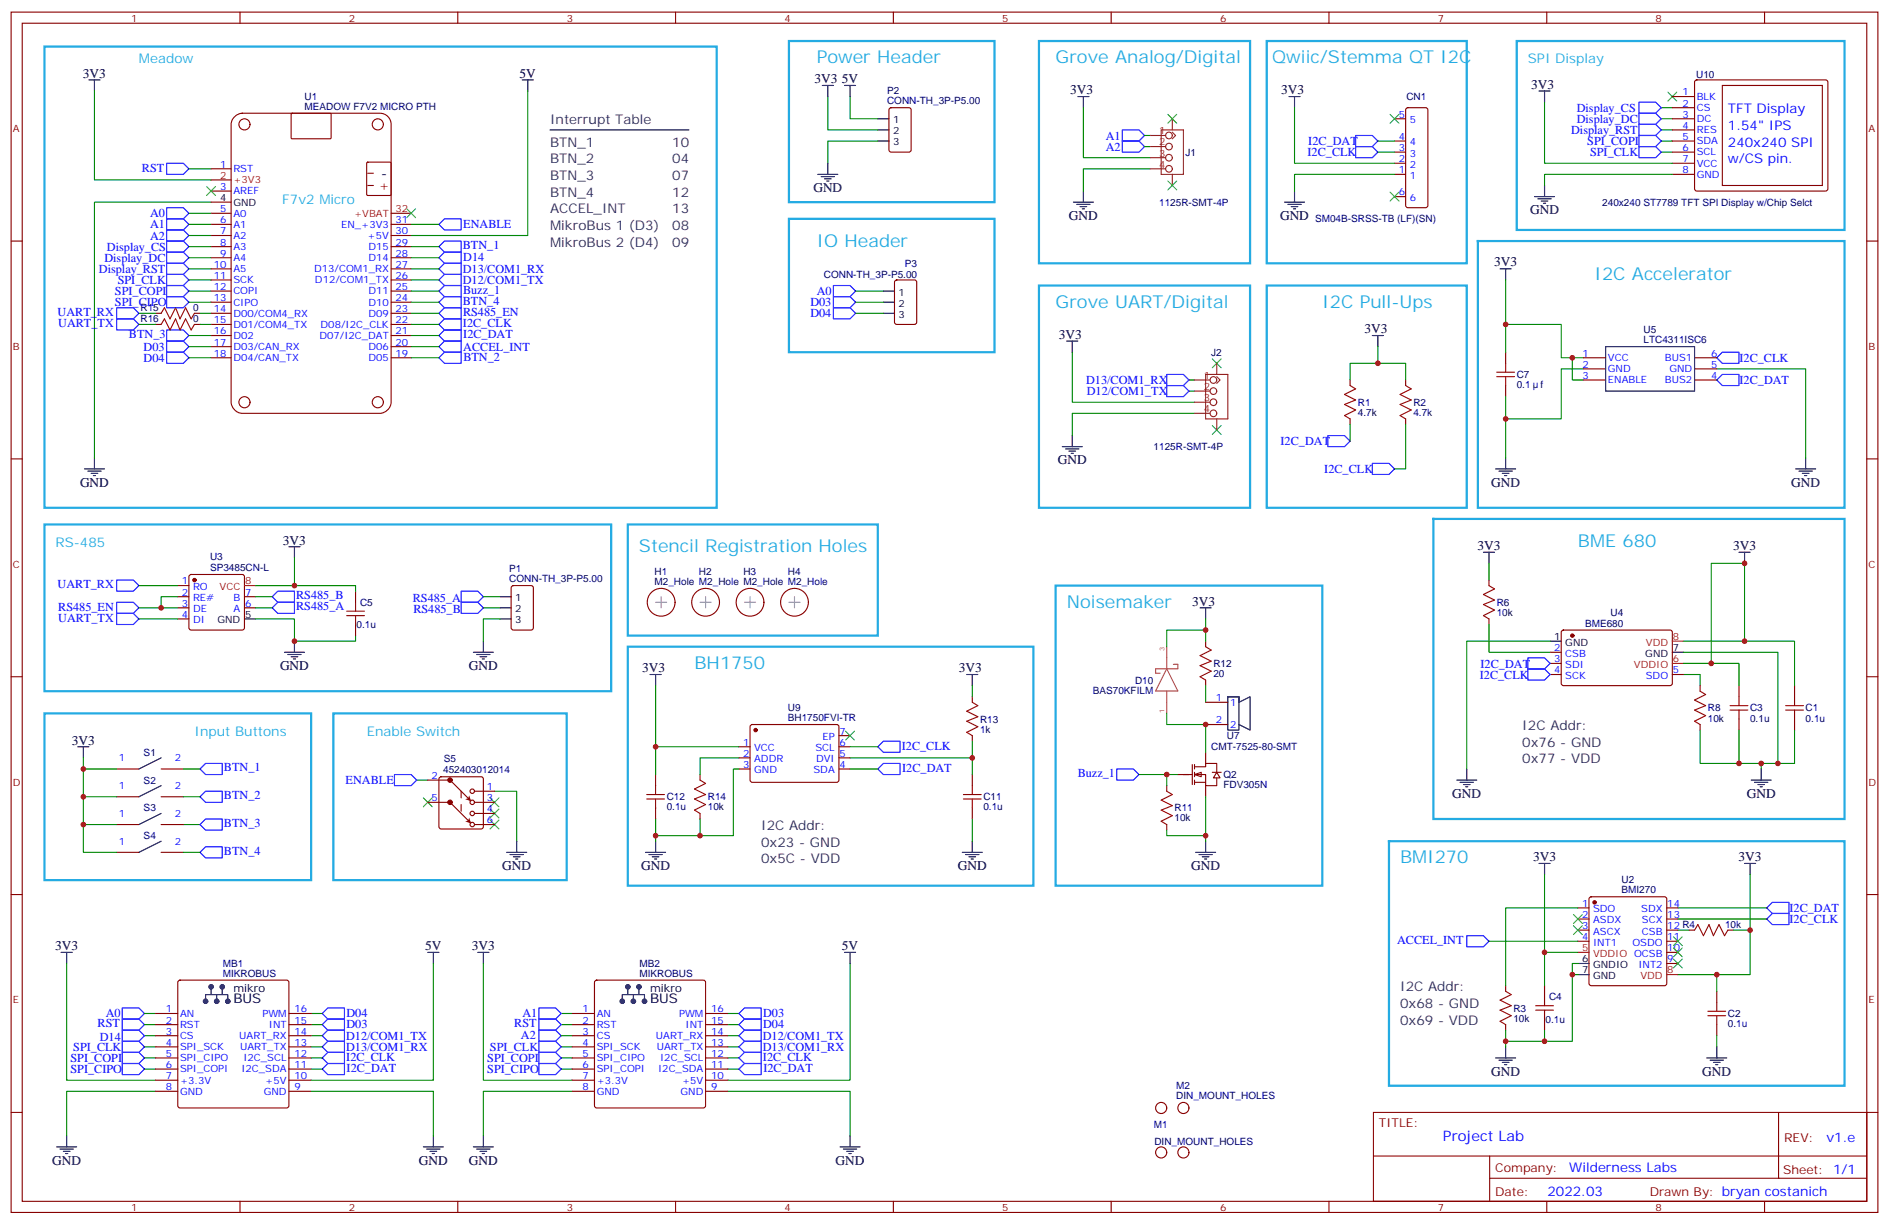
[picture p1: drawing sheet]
<svg xmlns="http://www.w3.org/2000/svg" width="600mm" height="389mm" viewBox="0 0 600 389" stroke-linecap="round" stroke-linejoin="round" font-family="sans-serif">
<g fill="none" stroke="#870000" stroke-width=".35">
<path d="M3.5 3.8h592.7v381h-592.7zM7.1 7.4h585.6v373.9h-585.6zM76.2 3.8v3.6M145.3 3.8v3.6M214.5 3.8v3.6M283.6 3.8v3.6M352.8 3.8v3.6M421.9 3.8v3.6M491.1 3.8v3.6M560.2 3.8v3.6M74.5 37l1.2-.8 1.2-.3h43.7a3.5 3.5 0 0 1 3.6 3.6v88.2a3.8 3.8 0 0 1-3.6 3.5h-43.7a3.8 3.8 0 0 1-3.5-3.5v-88.2a3.5 3.5 0 0 1 1.1-2.5zM92.5 36.1l.3-.2 12.2 .1 .1 .3v7.6l-.3 .2-12.2-.1-.2-.3z"/>
<path d="M530.9 30.7h7.1M530.9 34.2h7.1M530.9 37.7h7.1M538.2 25.6l.5-.2h40.9l.5 .2 .2 .5v33.8l-.2 .5-.5 .2h-40.9l-.5-.2-.2-.5v-33.8zM546.8 27.1h31.8v31.8h-31.8zM67 53.6h6.4M67 57.1h6.4M116.5 51.6l.3-.1h7l.3 .1 .1 10.1-.2 .3-7.2 .1-.3-.2zM116.8 58.9h1.7M116.8 55h1.7M530.9 41.2h7.1M530.9 44.8h7.1"/>
<path d="M530.9 48.3h7.1M530.9 51.8h7.1M530.9 55.4h7.1M3.5 76.5h3.6M67 78.3h6.4M67 74.8h6.4M67 71.2h6.4M67 67.7h6.4M67 64.2h6.4M67 60.6h6.4M124.2 78.3h6.3M124.2 74.8h6.3"/>
<path d="M124.2 71.2h6.3M124.2 67.7h6.3M592.7 76.5h3.5M67 99.4h6.4M67 95.9h6.4M67 92.4h6.4M67 88.9h6.4M67 85.3h6.4M67 81.8h6.4M124.2 99.4h6.3M124.2 95.9h6.3M124.2 92.4h6.3"/>
<path d="M124.2 88.9h6.3M124.2 85.3h6.3M124.2 81.8h6.3M67 113.6h6.4M67 110h6.4M67 106.5h6.4M67 103h6.4M124.2 113.6h6.3M124.2 110h6.3M124.2 106.5h6.3M124.2 103h6.3M3.5 145.7h3.6"/>
<path d="M592.7 145.7h3.5M3.5 214.8h3.6M592.7 214.8h3.5M135.8 247.6h7.1l6.3 6.4M135.8 254.7h7.1l6.3 6.3M150.6 254.7h6.4M150.6 251.1h6.4M150.6 258.2h6.4M150.6 261.7h6.4M3.5 284h3.6M592.7 284h3.5M3.5 353.1h3.6"/>
<path d="M436 353.1h156.7v28.2h-156.7zM564.7 353.1v20.9M592.7 353.1h3.5M436.1 366.9h156.4M472.9 374h119.6M472.9 366.9v14.2M76.2 381.3v3.5M145.3 381.3v3.5M214.5 381.3v3.5M283.6 381.3v3.5M352.8 381.3v3.5M421.9 381.3v3.5"/>
<path d="M491.1 381.3v3.5M560.2 381.3v3.5"/>
<circle cx="77.6" cy="39.5" r="1.76"/>
<circle cx="119.9" cy="39.5" r="1.76"/>
<circle cx="77.6" cy="127.7" r="1.76"/>
<circle cx="119.9" cy="127.7" r="1.76"/>
</g>
<path d="M490.4 32.4v19.4h40.5M527.4 37.7h3.5M527.4 34.2h3.5M527.4 48.3h3.5M527.4 44.8h3.5M527.4 41.2h3.5M530.9 55.4h-40.5v3.5M132.3 247.6h3.5M157 251.1h7v15.9" fill="none" stroke="#008700" stroke-width=".35"/>
<path d="M529.5 29.2l2.8 2.9M532.3 29.2l-2.8 2.9M134.4 253.3l2.8 2.8M137.2 253.3l-2.8 2.8M155.6 256.8l2.8 2.8M155.6 253.3l2.8 2.8M158.4 256.8l-2.8 2.8M158.4 253.3l-2.8 2.8M155.6 260.3l2.8 2.8M158.4 260.3l-2.8 2.8" fill="none" stroke="#3c3" stroke-width=".35"/>
<path d="M520.3 32.4h5.3l1.8 1.8-1.8 1.7h-5.3zM520.3 35.9h5.3l1.8 1.8-1.8 1.8h-5.3zM520.3 39.5h5.3l1.8 1.7-1.8 1.8h-5.3zM520.3 46.5h5.3l1.8 1.8-1.8 1.8h-5.3zM520.3 43h5.3l1.8 1.8-1.8 1.7h-5.3zM125.2 245.9h5.3l1.8 1.7-1.8 1.8h-5.3z" fill="none" stroke="#00f" stroke-width=".35"/>
<path d="M481.5 13h104.1v60h-104.1zM105.8 226.4h74.1v53h-74.1z" fill="none" stroke="#24abe3" stroke-width=".71"/>
<path d="M488.6 28.9h3.5M490.4 28.9v3.5M490.4 58.9v3.5M487.2 62.4h6.3M488.2 63.1h4.3M489.3 63.8h2.1M490 64.5h.7M160.9 270.5h6.3M161.9 271.3h4.3M163 272h2.1M163.7 272.7h.7M164 267v3.5" fill="none" stroke="#000" stroke-width=".35"/>
<g fill="#870000">
<path d="M147.7 253.7l.9-.3 .4-1 .6 1.9z"/>
<path d="M147.7 260.7l.9-.3 .4-.9 .6 1.9z"/>
</g>
<g fill="none" stroke="#870000" stroke-width=".35">
<path d="M428.6 120.6v1.8M428.6 133v1.7M446.3 120.6v1.8M446.3 133v1.7M56.4 185.9h3.6M56.4 189.4h3.6M56.4 192.9h3.6M56.4 196.5h3.6M60.2 182.6l.5-.2h16.2l.5 .2 .2 .5v16.2l-.2 .5-.5 .2h-16.2l-.5-.2-.2-.5v-16.2zM77.6 189.4h3.5M77.6 192.9h3.5M112.9 187.6v3.6"/>
<path d="M112.9 198.2v3.6M162.5 186.1l.5-.2h5.6l.7 .4v13l-.4 .6-5.9 .1-.7-.5v-12.9zM472.7 184.1v1.8M472.7 196.5v1.7M382.8 203.5v1.8M382.8 215.9v1.7M492.1 214.1h3.6M492.1 210.6h3.6M492.1 207h3.6M495.9 200.2l.5-.2h34.1l.4 .7v16.5l-.7 .4h-34.1l-.4-.7v-16.2zM530.9 214.1h3.6M539.8 217.6v1.8"/>
<path d="M552.1 217.6v3.6M569.7 217.6v3.6M539.8 230v1.7M552.1 228.2v3.5M569.7 228.2v3.5M37 244.1h7.1M37 252.9h7.1M51.2 244.1h7M51.2 252.9h7M139.6 246.8l.5-.2h12.7l.5 .2 .2 .5v15.1l-.3 .5-.4 .2h-12.7l-.5-.2-.3-.5v-15.1zM370.4 249.4v1.7M37 261.7h7.1"/>
<path d="M37 270.5h7.1M51.2 261.7h7M51.2 270.5h7M370.4 261.7v1.8M500.9 288.2h3.6M500.9 291.7h3.6M500.9 295.2h3.6M500.9 298.8h3.6M504.7 284.9l.5-.2h23.3l.5 .2 .2 .5v26.8l-.3 .5-.4 .2h-23.3l-.5-.3-.2-.4v-26.8zM529.2 288.2h3.5M529.2 291.7h3.5M529.2 295.2h3.5"/>
<path d="M529.2 298.8h3.5M536.2 295.2h1.8M548.6 295.2h1.7M478 312.9v1.7M490.4 312.9v3.5M529.2 305.8h3.5M529.2 302.3h3.5M545 314.6v3.6M478 325.2v1.8M490.4 323.5v3.5M545 325.2v3.6"/>
<circle cx="149.9" cy="251.1" r=".71"/>
<circle cx="149.9" cy="258.2" r=".71"/>
<circle cx="149.9" cy="254.7" r=".71"/>
<circle cx="149.9" cy="261.7" r=".71"/>
<circle cx="368.7" cy="351.7" r="1.76"/>
<circle cx="375.7" cy="351.7" r="1.76"/>
<circle cx="368.7" cy="365.8" r="1.76"/>
<circle cx="375.7" cy="365.8" r="1.76"/>
</g>
<g fill="#870000" stroke="#870000" stroke-width=".35">
<circle cx="142.9" cy="254.7" r=".71"/>
<circle cx="142.9" cy="247.6" r=".71"/>
<circle cx="499.2" cy="201.8" r=".53"/>
<circle cx="506.2" cy="286.4" r=".53"/>
<circle cx="61.7" cy="184.1" r=".53"/>
</g>
<path d="M146.4 251.1v7.1" fill="none" stroke="#870000" stroke-width=".35" stroke-dasharray="2.1 2.1"/>
<g fill="none" stroke="#008700" stroke-width=".35">
<path d="M30 28.9v28.2h37M60 78.3h7M67 64.2h-37v81.1M130.5 71.2h8.8M60 92.4h7M60 88.9h7M60 81.8h7M60 85.3h7M130.5 103h8.8M130.5 106.5h8.8M437.4 110v5.3h-8.8v5.3M437.4 115.3h8.9v5.3"/>
<path d="M428.6 134.7v5.3M446.3 134.7v14.1h-3.6M93.5 177.1v8.8h-12.4M472.7 178.8v5.3M44.1 192.9h12.3M56.4 189.4h-5.2v3.5M81.1 196.5h12.4v7h19.4v-1.7M81.1 192.9h5.3M81.1 189.4h5.3M93.5 185.9h19.4v1.7M153.5 192.9h5.2M153.5 189.4h5.2"/>
<path d="M158.7 196.5h-5.2v7M472.7 198.2v8.8h19.4M492.1 203.5h-26.4v40.6M534.5 207h29.9v35.3M534.5 214.1h5.3v3.5M534.5 203.5h35.2v14.1M534.5 210.6h17.6v7M553.9 203.5v-24.7h-10.6v31.8M539.8 231.7v10.6h19.4v1.8M552.1 231.7v10.6M569.7 231.7v10.6h-10.5M26.5 240.6v29.9h10.5"/>
<path d="M26.5 244.1h10.5M26.5 252.9h10.5M58.2 244.1h5.3M58.2 252.9h5.3M26.5 261.7h10.5M58.2 261.7h5.3M58.2 270.5h5.3M490.4 277.6v24.7h10.5M555.6 277.6v17.6h-5.3M472.7 298.8h28.2M500.9 288.2h-22.9v24.7M532.7 288.2h28.2"/>
<path d="M532.7 291.7h28.2M532.7 295.2h3.5M555.6 295.2v14.2h-10.6M490.4 302.3v10.6M500.9 309.4h-1.7v21.1h-8.8M500.9 305.8h-1.7v3.6M532.7 309.4h12.3v5.2M478 327v5.3M490.4 327v3.5h-12.4M545 328.8v3.5"/>
</g>
<g fill="none" stroke="#00f" stroke-width=".35">
<path d="M52.9 76.5h5.3l1.8 1.8-1.8 1.7h-5.3zM139.3 71.2l1.8-1.7h5.3v3.5h-5.3zM139.3 78.3l1.8-1.8h5.3v3.5h-5.3zM37 97.7h5.3l1.8 1.7-1.8 1.8h-5.3zM52.9 80h5.3l1.8 1.8-1.8 1.8h-5.3zM52.9 90.6h5.3l1.8 1.8-1.8 1.8h-5.3zM52.9 87.1h5.3l1.8 1.8-1.8 1.7h-5.3zM52.9 83.6h5.3l1.8 1.7-1.8 1.8h-5.3zM141.1 94.2h5.3v3.5h-5.3l-1.8-1.8zM37 101.2h5.3l1.8 1.8-1.8 1.7h-5.3zM52.9 104.7h5.3l1.8 1.8-1.8 1.8h-5.3zM139.3 113.6l1.8-1.8h5.3v3.5h-5.3z"/>
<path d="M139.3 110l1.8-1.7h5.3v3.5h-5.3zM139.3 106.5l1.8-1.8h5.3v3.6h-5.3zM141.1 101.2h5.3v3.5h-5.3l-1.8-1.7zM421.6 138.3h5.3l1.7 1.7-1.7 1.8h-5.3zM435.7 147.1h5.3l1.7 1.7-1.7 1.8h-5.3zM37 191.2h5.3l1.8 1.7-1.8 1.8h-5.3zM37 194.7h5.3l1.8 1.8-1.8 1.7h-5.3zM37 184.1h5.3l1.8 1.8-1.8 1.7h-5.3zM86.4 189.4l1.8-1.8h5.3v3.6h-5.3zM86.4 192.9l1.8-1.7h5.3v3.5h-5.3zM146.4 191.2h5.3l1.8 1.7-1.8 1.8h-5.3zM146.4 187.6h5.3l1.8 1.8-1.8 1.8h-5.3z"/>
<path d="M485.1 208.8h5.3l1.7 1.8-1.7 1.7h-5.3zM485.1 212.3h5.3l1.7 1.8-1.7 1.8h-5.3zM63.5 244.1l1.8-1.8h5.3v3.6h-5.3zM63.5 252.9l1.8-1.8h5.3v3.6h-5.3zM354.5 244.1h5.3l1.8 1.8-1.8 1.7h-5.3zM63.5 261.7l1.8-1.7h5.3v3.5h-5.3zM65.3 268.8h5.3v3.5h-5.3l-1.8-1.8zM465.7 297h5.3l1.7 1.8-1.7 1.7h-5.3zM560.9 288.2l1.8-1.8h5.3v3.5h-5.3zM560.9 291.7l1.8-1.8h5.3v3.6h-5.3z"/>
</g>
<g fill="none" stroke="#000" stroke-width=".35">
<path d="M28.2 25.4h3.5M30 25.4v3.5M435.7 106.5h3.5M437.4 106.5v3.5M26.8 148.8h6.4M27.9 149.5h4.2M28.9 150.2h2.1M29.6 151h.7M30 145.3v3.5M91.7 173.5h3.5M93.5 173.5v3.6M471 175.3h3.5"/>
<path d="M472.7 175.3v3.5M552.1 175.3h3.5M553.9 175.3v3.5M77.6 196.5h3.5M158.7 196.5h3.6M158.7 192.9h3.6M158.7 189.4h3.6M381 192.9h3.5M382.8 192.9v3.6M90.3 207h6.4M91.4 207.8h4.2M92.4 208.5h2.1"/>
<path d="M93.1 209.2h.7M93.5 203.5v3.5M150.3 207h6.3M151.3 207.8h4.3M152.4 208.5h2.1M153.1 209.2h.7M153.5 203.5v3.5M492.1 203.5h3.6M530.9 207h3.6M24.7 237h3.5M26.5 237v3.6M51.2 258.2l-7.1 3.5"/>
<path d="M51.2 240.6l-7.1 3.5M51.2 249.4l-7.1 3.5M462.5 247.6h6.3M463.5 248.3h4.3M464.6 249h2.1M465.3 249.7h.7M465.7 244.1v3.5M556 247.6h6.3M557 248.3h4.3M558.1 249h2.1M558.8 249.7h.7M559.2 244.1v3.5"/>
<path d="M51.2 267l-7.1 3.5M379.6 270.5h6.3M380.6 271.3h4.3M381.7 272h2.1M382.4 272.7h.7M382.8 267v3.5M488.6 274.1h3.5M490.4 274.1v3.5M553.9 274.1h3.5M555.6 274.1v3.5M500.9 305.8h3.6M500.9 309.4h3.6"/>
<path d="M474.8 335.8h6.4M475.9 336.5h4.2M477 337.2h2.1M477.7 337.9h.7M478 332.3v3.5M541.9 335.8h6.3M542.9 336.5h4.3M544 337.2h2.1M544.7 337.9h.7M545 332.3v3.5"/>
</g>
<path d="M14.1 14.8h213.4v146.4h-213.4zM402.2 90.6h63.5v70.6h-63.5zM14.1 166.5h179.9v52.9h-179.9zM455.1 164.7h130.5v95.3h-130.5zM335.1 185.9h84.7v95.2h-84.7zM14.1 226.4h84.7v53h-84.7zM441 267h144.6v77.6h-144.6z" fill="none" stroke="#24abe3" stroke-width=".71"/>
<g fill="none" stroke="#a10000" stroke-width=".35">
<path d="M428.6 122.4l1.8 1-3.5 1.8 3.5 1.8-3.5 1.4 3.5 1.7-3.5 1.8 1.7 1.1M446.3 122.4l1.7 1-3.5 1.8 3.5 1.8-3.5 1.4 3.5 1.7-3.5 1.8 1.8 1.1M110.1 195.4h5.6M110.1 194h5.6M112.9 191.2v2.8M112.9 195.4v2.8M472.7 185.9l1.8 1-3.5 1.8 3.5 1.8-3.5 1.4 3.5 1.7-3.5 1.8 1.7 1.1M382.8 205.3l1.7 1-3.5 1.8 3.5 1.8-3.5 1.4 3.5 1.7-3.5 1.8 1.8 1.1M539.8 219.4l1.7 1.1-3.5 1.7 3.5 1.8-3.5 1.4 3.5 1.8-3.5 1.7 1.8 1.1M549.3 225.4h5.6M549.3 224h5.6M552.1 221.2v2.8"/>
<path d="M552.1 225.4v2.8M566.9 225.4h5.7M566.9 224h5.7M569.7 221.2v2.8M569.7 225.4v2.8M370.4 251.1l1.8 1.1-3.5 1.8 3.5 1.7-3.5 1.4 3.5 1.8-3.5 1.8 1.7 1M538 295.2l1-1.7 1.8 3.5 1.8-3.5 1.4 3.5 1.7-3.5 1.8 3.5 1.1-1.8M478 314.6l1.8 1.1-3.6 1.8 3.6 1.7-3.6 1.4 3.6 1.8-3.6 1.8 1.8 1M487.5 319.2h5.7M490.4 316.4v2.8M545 318.2v2.8M487.5 320.6h5.7"/>
<path d="M490.4 320.6v2.9M542.2 322.4h5.7M542.2 321h5.7M545 322.4v2.8"/>
</g>
<path d="M77.6 185.9h3.5M530.9 203.5h3.6M530.9 210.6h3.6M500.9 302.3h3.6M529.2 309.4h3.5" fill="none" stroke="#f00" stroke-width=".35"/>
<g fill="none" stroke="#3c3" stroke-width=".35">
<path d="M65.6 59.2l2.8 2.9M68.4 59.2l-2.8 2.9M129.1 66.3l2.8 2.8M131.9 66.3l-2.8 2.8M499.5 290.3l2.9 2.8M499.5 293.8l2.9 2.9M502.4 290.3l-2.9 2.8M502.4 293.8l-2.9 2.9M531.3 297.4l2.8 2.8M534.1 297.4l-2.8 2.8M531.3 300.9l2.8 2.8M531.3 304.4l2.8 2.8"/>
<path d="M534.1 300.9l-2.8 2.8M534.1 304.4l-2.8 2.8"/>
</g>
<path d="M370.4 212.3l3.5 7h-7zM370.4 205.3v7M370.4 219.3v3.6M372.5 210.9h1.4v1.4h-7v1.4h1.4M370.4 223v3.4" fill="none" stroke="#a64a4a" stroke-width=".35"/>
<g fill="#fff" stroke="#870000" stroke-width=".35">
<path d="M379.2 245.9l2.2-.8v1.5z"/>
<path d="M386.3 245.1l1 1.8h-2.1z"/>
</g>
<g fill="none" stroke="#870000" stroke-width=".35">
<path d="M282.5 34.4l.4-.2h5.7l.6 .4 .1 13-.5 .6-5.9 .1-.6-.5-.1-12.9zM442.7 37.7h3.6M446.5 34.4l.5-.2h5.6l.5 .2 .2 .5v30.3l-.2 .5-.5 .2h-5.6l-.5-.2-.2-.5v-30.3zM442.7 55.4h3.6M442.7 51.8h3.6M442.7 48.3h3.6M442.7 44.8h3.6M442.7 62.4h3.6M49.4 99.4h1.8M61.7 99.4h1.8M284.2 89.1l.5-.2h5.6l.7 .4v13l-.4 .6-5.9 .1-.7-.5v-12.9zM49.4 103h1.8"/>
<path d="M61.7 103h1.8M478 111.8v3.5M502.7 117.1h7.1M502.7 113.6h7.1M538 117.1h7M538 113.6h7M478 122.4v3.5M502.7 120.6h7.1M538 120.6h7M234.6 237h3.5M238.4 230.2l.4-.2h27.1l.4 .7v17.2l-.7 .4h-27l-.5-.7v-16.9zM266.3 237h3.6"/>
<path d="M266.3 233.5h3.6M308.7 221.2v1.7M308.7 233.5v1.8M382.8 238.8v3.5M382.8 222.9h7M382.8 230h7M208.1 245.9v3.5M208.1 256.4v3.6M222.2 245.9v1.7M222.2 258.2v1.8M234.6 240.6h3.5M234.6 244.1h3.5"/>
<path d="M266.3 240.6h3.6M266.3 244.1h3.6M308.7 245.9v3.5M308.7 256.4v3.6M373.9 245.9h4.6M378.5 242.7v6.3M379.2 243.4h3.6v-1.1h3.5v2.8M379.2 245.9h3.6v3.5h3.5v-2.5M379.2 248.3h3.6M379.2 242.7v1.4M379.2 245.1v1.5M379.2 247.6v1.4"/>
<path d="M382.8 249.4v3.5M384.9 245.1h2.8M56.7 311.3l.4-.2h33.9l.5 .2 .2 .5v39.2l-.2 .5-.5 .2h-33.9l-.4-.3-.3-.4v-39.2zM189 311.3l.4-.2h33.9l.5 .2 .2 .5v39.2l-.2 .5-.5 .2h-33.9l-.5-.3-.2-.4v-39.2zM49.4 321.7h7M49.4 325.2h7M49.4 328.8h7M49.4 332.3h7M49.4 335.8h7M49.4 339.3h7M91.7 321.7h7.1M91.7 325.2h7.1"/>
<path d="M91.7 328.8h7.1M91.7 332.3h7.1M91.7 335.8h7.1M91.7 339.3h7.1M181.7 321.7h7M181.7 325.2h7M181.7 328.8h7M181.7 332.3h7M181.7 335.8h7M181.7 339.3h7M224 321.7h7.1M224 325.2h7.1"/>
<path d="M224 328.8h7.1M224 332.3h7.1M224 335.8h7.1M224 339.3h7.1M49.4 342.9h7M49.4 346.4h7M91.7 342.9h7.1M91.7 346.4h7.1M181.7 342.9h7M181.7 346.4h7M224 342.9h7.1M224 346.4h7.1"/>
<circle cx="209.9" cy="191.2" r="4.4"/>
<circle cx="224" cy="191.2" r="4.4"/>
<circle cx="238.1" cy="191.2" r="4.4"/>
<circle cx="252.2" cy="191.2" r="4.4"/>
</g>
<g fill="none" stroke="#008700" stroke-width=".35">
<path d="M167.6 28.9v45.9h-37.1M262.8 30.7v10.5h15.9M269.9 30.7v7h8.8M344 34.2v15.9h21.1M411 34.2v17.6h31.7M60 53.6h7M278.7 44.8h-15.9v7M363.4 43h1.7M363.4 46.5h1.7M365.1 53.6h-21.1v7M437.4 48.3h5.3M437.4 44.8h5.3"/>
<path d="M442.7 55.4h-31.7v5.2M60 67.7h7M60 71.2h7M60 74.8h7M130.5 78.3h8.8M44.1 99.4h5.3M60 95.9h7M63.5 99.4h3.5M130.5 92.4h8.8M130.5 99.4h8.8M130.5 95.9h8.8M130.5 81.8h8.8"/>
<path d="M130.5 85.3h8.8M130.5 88.9h8.8M271.6 92.4h8.9M271.6 99.4h8.9M271.6 95.9h8.9M478 88.9v14.1h17.7v10.6h7M44.1 103h5.3M60 106.5h7M60 113.6h7M60 110h7M63.5 103h3.5M130.5 113.6h8.8"/>
<path d="M130.5 110h8.8M340.4 111.8v15.9h38.8M478 103v8.8M499.2 113.6v7h3.5M502.7 117.1h-7v15.9h-17.7M545 117.1h28.3v28.2M377.5 124.1h1.7M377.5 120.6h1.7M379.2 131.2h-38.8v7.1M478 125.9v19.4M44.1 185.9h12.3M44.1 196.5h12.3"/>
<path d="M382.8 200h-12.4v5.3M382.8 196.5v7M208.1 217.6v19.4M308.7 217.6v3.6M382.8 217.6v5.3M234.6 237h-26.5v8.9M269.9 237h8.8M308.7 235.3v5.3h-38.8M370.4 226.4v3.6h12.4v8.8M208.1 260v7M222.2 260v5.3h-14.1M234.6 240.6h-12.4v5.3"/>
<path d="M234.6 244.1h-1.8v21.2h-10.6M269.9 244.1h8.8M308.7 240.6v5.3M308.7 260v7M361.6 245.9h12.3M370.4 245.9v3.5M382.8 252.9v14.1M370.4 263.5v1.8h12.4M21.2 305.8v37.1h28.2M137.6 305.8v37.1h-38.8M153.5 305.8v37.1h28.2M269.9 305.8v37.1h-38.8"/>
<path d="M45.9 332.3h3.5M45.9 335.8h3.5M45.9 339.3h3.5M45.9 321.7h3.5M45.9 325.2h3.5M45.9 328.8h3.5M98.8 332.3h3.5M98.8 335.8h3.5M98.8 339.3h3.5M98.8 321.7h3.5M98.8 325.2h3.5M98.8 328.8h3.5"/>
<path d="M178.2 332.3h3.5M178.2 335.8h3.5M178.2 339.3h3.5M178.2 321.7h3.5M178.2 325.2h3.5M178.2 328.8h3.5M231.1 332.3h3.5M231.1 335.8h3.5M231.1 339.3h3.5M231.1 321.7h3.5M231.1 325.2h3.5M231.1 328.8h3.5"/>
<path d="M49.4 346.4h-28.2v14.1M98.8 346.4h38.8v14.1M181.7 346.4h-28.2v14.1M231.1 346.4h38.8v14.1"/>
</g>
<g fill="none" stroke="#000" stroke-width=".35">
<path d="M165.8 25.4h3.5M167.6 25.4v3.5M261.1 27.1h3.5M262.8 27.1v3.6M268.1 27.1h3.5M269.9 27.1v3.6M278.7 37.7h3.5M342.2 30.7h3.5M344 30.7v3.5M409.2 30.7h3.5M411 30.7v3.5M174.6 41.2h44.1"/>
<path d="M259.6 55.4h6.4M260.7 56.1h4.2M261.8 56.8h2.1M262.5 57.5h.7M262.8 51.8v3.6M278.7 41.2h3.5M278.7 44.8h3.5M340.8 64.2h6.3M341.8 64.9h4.3M342.9 65.6h2.1M343.6 66.3h.7M344 60.6v3.6"/>
<path d="M407.8 64.2h6.4M408.9 64.9h4.2M409.9 65.6h2.1M410.6 66.3h.7M411 60.6v3.6M280.5 95.9h3.5M280.5 92.4h3.5M280.5 99.4h3.5M476.2 85.3h3.6M478 85.3v3.6M338.7 108.3h3.5M340.4 108.3v3.5"/>
<path d="M509.8 110h28.2v14.1h-28.2zM340.4 138.3v3.5M337.3 141.8h6.3M338.3 142.5h4.2M339.4 143.2h2.1M340.1 143.9h.7M474.8 148.8h6.4M475.9 149.5h4.2M477 150.2h2.1M477.7 151h.7M478 145.3v3.5M570.1 148.8h6.3"/>
<path d="M571.1 149.5h4.3M572.2 150.2h2.1M572.9 151h.7M573.3 145.3v3.5M206.4 214.1h3.5M208.1 214.1v3.5M306.9 214.1h3.5M308.7 214.1v3.5M389.8 221.2v10.5h3.5v-10.5h-3.5h3.5v1.7l3.6-1.7v10.5l-3.6-1.7M205 270.5h6.3M206 271.3h4.3M207.1 272h2.1"/>
<path d="M207.8 272.7h.7M208.1 267v3.5M305.5 270.5h6.4M306.6 271.3h4.2M307.6 272h2.1M308.3 272.7h.7M308.7 267v3.5M19.4 302.3h3.5M21.2 302.3v3.5M65.3 318.2v-2.5h7v2.5M67 312.9v2.8M68.8 315.7v1.8"/>
<path d="M70.6 312.9v2.8M135.8 302.3h3.5M137.6 302.3v3.5M151.7 302.3h3.5M153.5 302.3v3.5M197.6 318.2v-2.5h7v2.5M199.3 312.9v2.8M201.1 315.7v1.8M202.8 312.9v2.8M268.1 302.3h3.5M269.9 302.3v3.5M18 364h6.3"/>
<path d="M19 364.7h4.3M20.1 365.4h2.1M20.8 366.1h.7M21.2 360.5v3.5M134.4 364h6.4M135.5 364.7h4.2M136.5 365.4h2.1M137.2 366.1h.7M137.6 360.5v3.5M150.3 364h6.3M151.3 364.7h4.3M152.4 365.4h2.1"/>
<path d="M153.1 366.1h.7M153.5 360.5v3.5M266.7 364h6.3M267.8 364.7h4.2M268.8 365.4h2.1M269.5 366.1h.7M269.9 360.5v3.5"/>
</g>
<g fill="none" stroke="#00f" stroke-width=".35">
<path d="M52.9 51.8h5.3l1.8 1.8-1.8 1.8h-5.3zM356.3 41.2h5.3l1.8 1.8-1.8 1.8h-5.3zM356.3 44.8h5.3l1.8 1.7-1.8 1.8h-5.3zM430.4 46.5h5.3l1.7 1.8-1.7 1.8h-5.3zM430.4 43h5.3l1.7 1.8-1.7 1.7h-5.3zM52.9 65.9h5.3l1.8 1.8-1.8 1.8h-5.3zM52.9 69.5h5.3l1.8 1.7-1.8 1.8h-5.3zM52.9 73h5.3l1.8 1.8-1.8 1.7h-5.3zM52.9 94.2h5.3l1.8 1.7-1.8 1.8h-5.3zM139.3 81.8l1.8-1.8h5.3v3.6h-5.3zM139.3 85.3l1.8-1.7h5.3v3.5h-5.3zM141.1 90.6h5.3v3.6h-5.3l-1.8-1.8z"/>
<path d="M141.1 97.7h5.3v3.5h-5.3l-1.8-1.8zM141.1 87.1h5.3v3.5h-5.3l-1.8-1.7zM264.6 90.6h5.3l1.7 1.8-1.7 1.8h-5.3zM264.6 94.2h5.3l1.7 1.7-1.7 1.8h-5.3zM264.6 97.7h5.3l1.7 1.7-1.7 1.8h-5.3zM52.9 108.3h5.3l1.8 1.7-1.8 1.8h-5.3zM52.9 111.8h5.3l1.8 1.8-1.8 1.7h-5.3zM370.4 118.9h5.3l1.8 1.7-1.8 1.8h-5.3zM545 113.6l1.8-1.8h5.3v3.5h-5.3zM370.4 122.4h5.3l1.8 1.7-1.8 1.8h-5.3zM545 120.6l1.8-1.7h5.3v3.5h-5.3zM278.7 237l1.8-1.7h5.3v3.5h-5.3z"/>
<path d="M278.7 244.1l1.8-1.8h5.3v3.6h-5.3zM38.8 319.9h5.3l1.8 1.8-1.8 1.8h-5.3zM171.1 319.9h5.3l1.8 1.8-1.8 1.8h-5.3zM38.8 330.5h5.3l1.8 1.8-1.8 1.7h-5.3zM38.8 334h5.3l1.8 1.8-1.8 1.8h-5.3zM38.8 337.6h5.3l1.8 1.7-1.8 1.8h-5.3zM38.8 327h5.3l1.8 1.8-1.8 1.7h-5.3zM38.8 323.5h5.3l1.8 1.7-1.8 1.8h-5.3zM102.3 335.8l1.8-1.8h5.3v3.6h-5.3zM102.3 339.3l1.8-1.7h5.3v3.5h-5.3zM102.3 332.3l1.8-1.8h5.3v3.5h-5.3zM102.3 328.8l1.8-1.8h5.3v3.5h-5.3z"/>
<path d="M102.3 325.2l1.8-1.7h5.3v3.5h-5.3zM102.3 321.7l1.8-1.8h5.3v3.6h-5.3zM171.1 323.5h5.3l1.8 1.7-1.8 1.8h-5.3zM171.1 327h5.3l1.8 1.8-1.8 1.7h-5.3zM171.1 337.6h5.3l1.8 1.7-1.8 1.8h-5.3zM171.1 334h5.3l1.8 1.8-1.8 1.8h-5.3zM171.1 330.5h5.3l1.8 1.8-1.8 1.7h-5.3zM234.6 321.7l1.8-1.8h5.3v3.6h-5.3zM234.6 325.2l1.8-1.7h5.3v3.5h-5.3zM234.6 328.8l1.8-1.8h5.3v3.5h-5.3zM234.6 332.3l1.8-1.8h5.3v3.5h-5.3zM234.6 339.3l1.8-1.7h5.3v3.5h-5.3z"/>
<path d="M234.6 335.8l1.8-1.8h5.3v3.6h-5.3z"/>
</g>
<circle cx="239.9" cy="231.7" r=".53" fill="#870000" stroke="#870000" stroke-width=".35"/>
<g fill="none" stroke="#a10000" stroke-width=".35">
<path d="M51.2 99.4l1-1.7 1.8 3.5 1.7-3.5 1.4 3.5 1.8-3.5 1.8 3.5 1-1.8M51.2 103l1-1.8 1.8 3.5 1.7-3.5 1.4 3.5 1.8-3.5 1.8 3.5 1-1.7M475.2 119.6h5.6M475.2 118.1h5.6M478 115.3v2.8M478 119.6v2.8M308.7 222.9l1.7 1.1-3.5 1.7 3.5 1.8-3.5 1.4 3.5 1.8-3.5 1.7 1.8 1.1M205.3 253.6h5.7M205.3 252.2h5.7M208.1 249.4v2.8M208.1 253.6v2.8M222.2 247.6l1.8 1.1-3.5 1.7 3.5 1.8-3.5 1.4 3.5 1.8-3.5 1.7 1.7 1.1"/>
<path d="M305.9 253.6h5.6M305.9 252.2h5.6M308.7 249.4v2.8M308.7 253.6v2.8"/>
</g>
<g fill="none" stroke="#3c3" stroke-width=".35">
<path d="M370.8 36.3l2.8 2.8M373.6 36.3l-2.8 2.8M441.3 36.3l2.8 2.8M444.1 36.3l-2.8 2.8M370.8 57.5l2.8 2.8M373.6 57.5l-2.8 2.8M441.3 61l2.8 2.8M444.1 61l-2.8 2.8M384.9 113.9l2.8 2.8M387.7 113.9l-2.8 2.8M384.9 135.1l2.8 2.8M387.7 135.1l-2.8 2.8"/>
<path d="M268.5 232.1l2.8 2.8M271.3 232.1l-2.8 2.8"/>
</g>
<path d="M250.5 13h65.2v51.2h-65.2zM329.8 13h67.1v70.6h-67.1zM402.2 13h63.5v70.6h-63.5zM250.5 69.5h65.2v42.3h-65.2zM469.2 76.5h116.4v84.7h-116.4zM329.8 90.6h67.1v70.6h-67.1zM199.3 166.5h79.4v35.3h-79.4zM199.3 205.3h128.8v75.8h-128.8z" fill="none" stroke="#24abe3" stroke-width=".71"/>
<g fill="none" stroke="#8c2424" stroke-width=".35">
<path d="M372.2 37.7v3.5M365.1 43h5M365.1 46.5h5M365.1 50.1h5M365.1 53.6h5M368.7 41.2h7v14.2h-7zM372.2 41.9l1 1.1-1 1.1M372.2 55.4v3.5M382.8 118.9h7v14.1h-7zM386.3 119.6l1 1-1 1.1M386.3 115.3v3.6M379.2 120.6h5"/>
<path d="M379.2 124.1h5M379.2 127.7h5M379.2 131.2h5M386.3 133v3.5"/>
<circle cx="371.1" cy="43" r="1.06"/>
<circle cx="371.1" cy="50.1" r="1.06"/>
<circle cx="371.1" cy="53.6" r="1.06"/>
<circle cx="371.1" cy="46.5" r="1.06"/>
<circle cx="385.2" cy="120.6" r="1.06"/>
<circle cx="385.2" cy="127.7" r="1.06"/>
<circle cx="385.2" cy="124.1" r="1.06"/>
<circle cx="385.2" cy="131.2" r="1.06"/>
</g>
<path d="M208.1 191.2h3.6M209.9 189.4v3.5M222.2 191.2h3.6M224 189.4v3.5M236.4 191.2h3.5M238.1 189.4v3.5M250.5 191.2h3.5M252.2 189.4v3.5" fill="none" stroke="#999" stroke-width=".35"/>
<g fill="#000" stroke="#000" stroke-width=".35">
<circle cx="65.3" cy="317.8" r=".71"/>
<circle cx="67" cy="313.2" r=".71"/>
<circle cx="68.8" cy="317.8" r=".71"/>
<circle cx="70.6" cy="313.2" r=".71"/>
<circle cx="72.3" cy="317.8" r=".71"/>
<circle cx="197.6" cy="317.8" r=".71"/>
<circle cx="199.3" cy="313.2" r=".71"/>
<circle cx="201.1" cy="317.8" r=".71"/>
<circle cx="202.8" cy="313.2" r=".71"/>
<circle cx="204.6" cy="317.8" r=".71"/>
</g>
<g fill="#c00">
<circle cx="564.4" cy="242.3" r=".88"/>
<circle cx="559.2" cy="242.3" r=".88"/>
<circle cx="552.1" cy="242.3" r=".88"/>
<circle cx="543.3" cy="210.6" r=".88"/>
<circle cx="553.9" cy="178.8" r=".88"/>
<circle cx="553.9" cy="203.5" r=".88"/>
<circle cx="437.4" cy="115.3" r=".88"/>
<circle cx="490.4" cy="302.3" r=".88"/>
<circle cx="478" cy="330.5" r=".88"/>
<circle cx="545" cy="309.4" r=".88"/>
<circle cx="555.6" cy="295.2" r=".88"/>
<circle cx="490.4" cy="330.5" r=".88"/>
<circle cx="499.2" cy="309.4" r=".88"/>
<circle cx="51.2" cy="192.9" r=".88"/>
<circle cx="93.5" cy="185.9" r=".88"/>
<circle cx="93.5" cy="203.5" r=".88"/>
<circle cx="26.5" cy="244.1" r=".88"/>
<circle cx="26.5" cy="261.7" r=".88"/>
<circle cx="26.5" cy="252.9" r=".88"/>
<circle cx="382.8" cy="265.3" r=".88"/>
<circle cx="370.4" cy="245.9" r=".88"/>
<circle cx="382.8" cy="230" r=".88"/>
<circle cx="382.8" cy="200" r=".88"/>
<circle cx="308.7" cy="240.6" r=".88"/>
<circle cx="208.1" cy="237" r=".88"/>
<circle cx="208.1" cy="265.3" r=".88"/>
<circle cx="222.3" cy="265.3" r=".88"/>
<circle cx="478" cy="103" r=".88"/>
<circle cx="478" cy="133" r=".88"/>
<circle cx="499.2" cy="113.6" r=".88"/>
</g>
<g font-size="5.6" fill="#23abe3">
<text x="259.3" y="20.1">Power Header</text>
<text x="335.1" y="20.1">Grove Analog/Digital</text>
<text x="403.9" y="20.1">Qwiic/Stemma QT I2C</text>
<text x="259.3" y="78.3">IO Header</text>
<text x="506.2" y="88.9">I2C Accelerator</text>
<text x="335.1" y="97.7">Grove UART/Digital</text>
<text x="419.8" y="97.7">I2C Pull-Ups</text>
<text x="500.9" y="173.5">BME 680</text>
<text x="202.8" y="175.3">Stencil Registration Holes</text>
<text x="338.7" y="192.9">Noisemaker</text>
<text x="220.5" y="212.3">BH1750</text>
<text x="444.5" y="274.1">BMI270</text>
</g>
<text font-size="4.6" fill="#00f" x="458.1" y="362.1">Project Lab</text>
<g font-size="4.2" fill="#23abe3">
<text x="44.1" y="20.1">Meadow</text>
<text x="485.1" y="20.1">SPI Display</text>
<text x="89.6" y="64.9">F7v2 Micro</text>
<text x="17.6" y="173.5">RS-485</text>
<text x="61.7" y="233.5">Input Buttons</text>
<text x="116.4" y="233.5">Enable Switch</text>
</g>
<g font-size="4.2">
<text x="26.3" y="24.7">3V3</text>
<text x="165" y="24.7">5V</text>
<text x="258.6" y="26.4">3V3</text>
<text x="267.3" y="26.5">5V</text>
<text x="339.7" y="30">3V3</text>
<text x="406.8" y="30">3V3</text>
<text x="486.1" y="28.2">3V3</text>
<text x="121" y="56.4">-</text>
<text x="258.2" y="61">GND</text>
<text x="339.4" y="69.8">GND</text>
<text x="406.4" y="69.8">GND</text>
<text x="485.8" y="68.1">GND</text>
<text x="474.4" y="84.3">3V3</text>
<text x="336.2" y="107.6">3V3</text>
<text x="433.2" y="105.8">3V3</text>
<text x="335.8" y="147.4">GND</text>
<text x="25.4" y="154.5">GND</text>
<text x="473.4" y="154.5">GND</text>
<text x="568.7" y="154.5">GND</text>
<text x="89.8" y="172.8">3V3</text>
<text x="469.1" y="174.6">3V3</text>
<text x="550.2" y="174.6">3V3</text>
<text x="378.5" y="192.2">3V3</text>
<text x="88.9" y="212.7">GND</text>
<text x="148.9" y="212.7">GND</text>
<text x="203.9" y="213.4">3V3</text>
<text x="304.4" y="213.4">3V3</text>
<text x="22.8" y="236.3">3V3</text>
<text x="461.1" y="253.3">GND</text>
<text x="554.6" y="253.3">GND</text>
<text x="486.7" y="273.4">3V3</text>
<text x="552" y="273.4">3V3</text>
<text x="159.5" y="276.2">GND</text>
<text x="203.6" y="276.2">GND</text>
<text x="304.1" y="276.2">GND</text>
<text x="378.2" y="276.2">GND</text>
<text x="17.5" y="301.6">3V3</text>
<text x="135" y="301.6">5V</text>
<text x="149.8" y="301.6">3V3</text>
<text x="267.3" y="301.6">5V</text>
<text x="74.1" y="318.5">BUS</text>
<text x="206.4" y="318.5">BUS</text>
<text x="473.4" y="341.5">GND</text>
<text x="540.5" y="341.5">GND</text>
<text x="16.6" y="369.7">GND</text>
<text x="133" y="369.7">GND</text>
<text x="148.9" y="369.7">GND</text>
<text x="265.3" y="369.7">GND</text>
</g>
<g font-size="4.2" fill="#00f">
<text x="548.6" y="35.9">TFT Display</text>
<text x="548.6" y="41.2">1.54&quot; IPS</text>
<text x="548.6" y="46.5">240x240 SPI</text>
<text x="548.6" y="51.8">w/CS pin.</text>
<text x="579.8" y="362.4">v1.e</text>
<text x="498.2" y="371.9">Wilderness Labs</text>
<text x="491.3" y="379.7">2022.03</text>
</g>
<g font-size="4.2" fill="#333">
<text x="174.6" y="39.5">Interrupt Table</text>
<text x="174.6" y="46.5">BTN_1</text>
<text x="213.4" y="46.5">10</text>
<text x="174.6" y="51.8">BTN_2</text>
<text x="213.4" y="51.8">04</text>
<text x="174.6" y="57.1">BTN_3</text>
<text x="213.4" y="57.1">07</text>
<text x="174.6" y="62.4">BTN_4</text>
<text x="213.4" y="62.4">12</text>
<text x="174.6" y="67.7">ACCEL_INT</text>
<text x="213.4" y="67.7">13</text>
<text x="174.6" y="73">MikroBus 1 (D3)</text>
<text x="213.4" y="73">08</text>
<text x="174.6" y="78.3">MikroBus 2 (D4)</text>
<text x="213.4" y="78.3">09</text>
<text x="483.3" y="231.7">I2C Addr:</text>
<text x="483.3" y="237">0x76 - GND</text>
<text x="483.3" y="242.3">0x77 - VDD</text>
<text x="241.7" y="263.5">I2C Addr:</text>
<text x="241.7" y="268.8">0x23 - GND</text>
<text x="241.7" y="274.1">0x5C - VDD</text>
<text x="444.5" y="314.6">I2C Addr:</text>
<text x="444.5" y="319.9">0x68 - GND</text>
<text x="444.5" y="325.2">0x69 - VDD</text>
</g>
<text font-size="4.2" fill="#f00" x="120.3" y="60.3">+</text>
<g font-size="3.9" fill="#00f">
<text x="500.6" y="35.5">Display_CS</text>
<text x="500.6" y="39">Display_DC</text>
<text x="351" y="44.3">A1</text>
<text x="351" y="47.8">A2</text>
<text x="415.4" y="46.1">I2C_DAT</text>
<text x="498.8" y="42.5">Display_RST</text>
<text x="503.9" y="46">SPI_COPI</text>
<text x="415.1" y="49.6">I2C_CLK</text>
<text x="504.8" y="49.6">SPI_CLK</text>
<text x="45.1" y="54.5">RST</text>
<text x="47.7" y="69">A0</text>
<text x="47.7" y="72.5">A1</text>
<text x="47.7" y="76">A2</text>
<text x="147.1" y="72.4">ENABLE</text>
<text x="33.2" y="83.1">Display_DC</text>
<text x="33.9" y="79.6">Display_CS</text>
<text x="146.9" y="79.1">BTN_1</text>
<text x="147.1" y="82.7">D14</text>
<text x="31.4" y="86.6">Display_RST</text>
<text x="146.9" y="86.6">D13/COM1_RX</text>
<text x="36.5" y="93.7">SPI_COPI</text>
<text x="37.4" y="90.1">SPI_CLK</text>
<text x="146.9" y="90.1">D12/COM1_TX</text>
<text x="147" y="93.3">Buzz_1</text>
<text x="259.3" y="93.7">A0</text>
<text x="18.3" y="100.4">UART_RX</text>
<text x="36.5" y="97.2">SPI_CIPO</text>
<text x="146.9" y="96.7">BTN_4</text>
<text x="147" y="100.4">RS485_EN</text>
<text x="257.3" y="97.2">D03</text>
<text x="257.3" y="100.7">D04</text>
<text x="18.5" y="103.9">UART_TX</text>
<text x="40.9" y="107.4">BTN_3</text>
<text x="147" y="103.9">I2C_CLK</text>
<text x="147.1" y="107.4">I2C_DAT</text>
<text x="45.6" y="111.3">D03</text>
<text x="147.1" y="111.3">ACCEL_INT</text>
<text x="45.6" y="114.8">D04</text>
<text x="147.1" y="114.5">BTN_2</text>
<text x="552.3" y="114.8">I2C_CLK</text>
<text x="344.8" y="121.9">D13/COM1_RX</text>
<text x="345" y="125.4">D12/COM1_TX</text>
<text x="552.3" y="121.9">I2C_DAT</text>
<text x="406.6" y="141.3">I2C_DAT</text>
<text x="420.4" y="150.1">I2C_CLK</text>
<text x="18.3" y="186.8">UART_RX</text>
<text x="94" y="190.2">RS485_B</text>
<text x="131" y="191.1">RS485_A</text>
<text x="18.5" y="193.9">RS485_EN</text>
<text x="18.5" y="197.4">UART_TX</text>
<text x="94" y="193.7">RS485_A</text>
<text x="131.2" y="194.6">RS485_B</text>
<text x="469.8" y="215.4">I2C_CLK</text>
<text x="470.1" y="211.9">I2C_DAT</text>
<text x="286.3" y="237.9">I2C_CLK</text>
<text x="71.1" y="244.9">BTN_1</text>
<text x="286.4" y="245">I2C_DAT</text>
<text x="109.7" y="248.9">ENABLE</text>
<text x="342.1" y="246.8">Buzz_1</text>
<text x="71.1" y="253.7">BTN_2</text>
<text x="71.1" y="262.5">BTN_3</text>
<text x="71.1" y="271.3">BTN_4</text>
<text x="568.1" y="292.9">I2C_CLK</text>
<text x="568.1" y="289.4">I2C_DAT</text>
<text x="443.5" y="299.7">ACCEL_INT</text>
<text x="33.5" y="323">A0</text>
<text x="110" y="322.9">D04</text>
<text x="165.8" y="323">A1</text>
<text x="242.3" y="322.9">D03</text>
<text x="31" y="326.1">RST</text>
<text x="110" y="326.4">D03</text>
<text x="163.3" y="326.1">RST</text>
<text x="165.4" y="329.6">A2</text>
<text x="242.3" y="326.4">D04</text>
<text x="23.3" y="333.5">SPI_CLK</text>
<text x="31.7" y="330.3">D14</text>
<text x="109.9" y="333.5">D13/COM1_RX</text>
<text x="109.9" y="330">D12/COM1_TX</text>
<text x="155.5" y="333.5">SPI_CLK</text>
<text x="242.2" y="333.5">D13/COM1_RX</text>
<text x="242.2" y="330">D12/COM1_TX</text>
<text x="22.4" y="337.1">SPI_COPI</text>
<text x="22.4" y="340.6">SPI_CIPO</text>
<text x="109.9" y="336.7">I2C_CLK</text>
<text x="110.1" y="340.2">I2C_DAT</text>
<text x="154.7" y="340.6">SPI_CIPO</text>
<text x="154.7" y="337.1">SPI_COPI</text>
<text x="242.2" y="336.7">I2C_CLK</text>
<text x="242.3" y="340.2">I2C_DAT</text>
</g>
<g font-size="3.9" fill="#800">
<text x="437.8" y="357.7">TITLE:</text>
<text x="566.4" y="362.4">REV:</text>
<text x="474.7" y="371.9">Company:</text>
<text x="566.1" y="372.5">Sheet: 1/1</text>
<text x="474.7" y="379.6">Date:</text>
<text x="523.7" y="379.6">Drawn By: bryan costanich</text>
</g>
<g font-size="3.5">
<text x="74.1" y="315">mikro</text>
<text x="206.4" y="315">mikro</text>
</g>
<g font-size="3.2" fill="#800">
<text x="41.6" y="6.8">1</text>
<text x="110.8" y="6.8">2</text>
<text x="179.9" y="6.8">3</text>
<text x="249.1" y="6.8">4</text>
<text x="318.2" y="6.8">5</text>
<text x="387.3" y="6.8">6</text>
<text x="456.5" y="6.8">7</text>
<text x="525.6" y="6.8">8</text>
<text x="4.1" y="41.9">A</text>
<text x="593.2" y="41.9">A</text>
<text x="4.1" y="111.1">B</text>
<text x="593.2" y="111.1">B</text>
<text x="4.1" y="180.2">C</text>
<text x="593.2" y="180.2">C</text>
<text x="4.1" y="249.4">D</text>
<text x="593.2" y="249.4">D</text>
<text x="4.1" y="318.5">E</text>
<text x="593.2" y="318.5">E</text>
<text x="41.6" y="384.3">1</text>
<text x="110.8" y="384.3">2</text>
<text x="179.9" y="384.3">3</text>
<text x="249.1" y="384.3">4</text>
<text x="318.2" y="384.3">5</text>
<text x="387.3" y="384.3">6</text>
<text x="456.5" y="384.3">7</text>
<text x="525.6" y="384.3">8</text>
</g>
<g font-size="3.2" fill="#000080">
<text x="281.6" y="30">P2</text>
<text x="538.5" y="24.7">U10</text>
<text x="96.7" y="34.9">MEADOW F7V2 MICRO PTH</text>
<text x="96.7" y="31.7">U1</text>
<text x="281.6" y="33.1">CONN-TH_3P-P5.00</text>
<text x="446.5" y="31.8">CN1</text>
<text x="376.4" y="49.4">J1</text>
<text x="368" y="65.3">1125R-SMT-4P</text>
<text x="508.7" y="65.3">240x240 ST7789 TFT SPI Display w/Chip Selct</text>
<text x="417.5" y="70.6">SM04B-SRSS-TB (LF)(SN)</text>
<text x="261.6" y="88.2">CONN-TH_3P-P5.00</text>
<text x="287.3" y="84.7">P3</text>
<text x="44.6" y="98.8">R15</text>
<text x="61.4" y="98.8">0</text>
<text x="44.6" y="102.4">R16</text>
<text x="61.4" y="102.4">0</text>
<text x="521.8" y="105.7">U5</text>
<text x="384.6" y="112.9">J2</text>
<text x="521.8" y="108.9">LTC4311ISC6</text>
<text x="481.5" y="120">C7</text>
<text x="481.5" y="123.2">0.1</text>
<text x="489.1" y="123.2">f</text>
<text x="431.1" y="132">4.7k</text>
<text x="431.1" y="128.8">R1</text>
<text x="448.7" y="132">4.7k</text>
<text x="448.7" y="128.8">R2</text>
<text x="366.3" y="142.9">1125R-SMT-4P</text>
<text x="66.7" y="177.9">U3</text>
<text x="66.7" y="181.1">SP3485CN-L</text>
<text x="161.7" y="184.8">CONN-TH_3P-P5.00</text>
<text x="161.7" y="181.6">P1</text>
<text x="207.8" y="185.7">M2_Hole M2_Hole M2_Hole M2_Hole</text>
<text x="207.8" y="182.5">H1</text>
<text x="221.9" y="182.5">H2</text>
<text x="236" y="182.5">H3</text>
<text x="250.1" y="182.5">H4</text>
<text x="114.3" y="192.3">C5</text>
<text x="475.2" y="195.5">10k</text>
<text x="475.2" y="192.3">R6</text>
<text x="511.3" y="195.7">U4</text>
<text x="113.2" y="199.4">0.1u</text>
<text x="503.2" y="198.9">BME680</text>
<text x="385.2" y="214.9">20</text>
<text x="385.2" y="211.7">R12</text>
<text x="346.9" y="220.2">BAS70KFILM</text>
<text x="360.4" y="217">D10</text>
<text x="250.1" y="225.7">U9</text>
<text x="542.2" y="225.8">R8</text>
<text x="555.6" y="225.8">C3</text>
<text x="573.3" y="225.8">C1</text>
<text x="250.1" y="228.8">BH1750FVI-TR</text>
<text x="311.1" y="232.6">1k</text>
<text x="311.1" y="229.4">R13</text>
<text x="542.2" y="229">10k</text>
<text x="555.6" y="229">0.1u</text>
<text x="573.3" y="229">0.1u</text>
<text x="45.6" y="239.9">S1</text>
<text x="384.6" y="238.2">CMT-7525-80-SMT</text>
<text x="389.5" y="234.7">U7</text>
<text x="140.7" y="245.4">452403012014</text>
<text x="140.9" y="241.9">S5</text>
<text x="45.6" y="248.8">S2</text>
<text x="388.4" y="250.2">FDV305N</text>
<text x="388.4" y="247">Q2</text>
<text x="45.6" y="257.6">S3</text>
<text x="211.7" y="257.2">0.1u</text>
<text x="211.7" y="254">C12</text>
<text x="224.7" y="257.2">10k</text>
<text x="224.7" y="254">R14</text>
<text x="312.2" y="257.2">0.1u</text>
<text x="312.2" y="254">C11</text>
<text x="372.9" y="257.6">R11</text>
<text x="372.9" y="260.7">10k</text>
<text x="45.6" y="266.4">S4</text>
<text x="514.8" y="280.2">U2</text>
<text x="514.8" y="283.4">BMI270</text>
<text x="547.7" y="294.6">10k</text>
<text x="70.7" y="310.1">MIKROBUS</text>
<text x="70.7" y="306.9">MB1</text>
<text x="203" y="310.1">MIKROBUS</text>
<text x="203" y="306.9">MB2</text>
<text x="491.8" y="317.5">C4</text>
<text x="480.5" y="321.1">R3</text>
<text x="548.6" y="322.8">C2</text>
<text x="480.5" y="324.3">10k</text>
<text x="490.7" y="324.6">0.1u</text>
<text x="548.6" y="326">0.1u</text>
<text x="373.4" y="345.7">M2</text>
<text x="373.4" y="348.9">DIN_MOUNT_HOLES</text>
<text x="366.4" y="358.1">M1</text>
<text x="366.5" y="363.4">DIN_MOUNT_HOLES</text>
</g>
<g font-size="3.2" fill="#00f">
<text x="534.2" y="30.3">1</text>
<text x="534.2" y="33.8">2</text>
<text x="538.7" y="31.7">BLK</text>
<text x="538.7" y="35.2">CS</text>
<text x="444.1" y="37.4">5</text>
<text x="447.6" y="39.1">5</text>
<text x="534.2" y="37.4">3</text>
<text x="534.2" y="40.9">4</text>
<text x="538.7" y="38.8">DC</text>
<text x="444.1" y="47.9">3</text>
<text x="444.1" y="44.4">4</text>
<text x="447.6" y="46.2">4</text>
<text x="534.2" y="44.4">5</text>
<text x="534.2" y="47.9">6</text>
<text x="538.7" y="42.3">RES</text>
<text x="538.7" y="45.8">SDA</text>
<text x="69.9" y="53.2">1</text>
<text x="444.1" y="51.5">2</text>
<text x="447.6" y="53.2">2</text>
<text x="447.6" y="49.7">3</text>
<text x="534.2" y="51.5">7</text>
<text x="538.7" y="49.4">SCL</text>
<text x="538.7" y="52.9">VCC</text>
<text x="74.1" y="54.6">RST</text>
<text x="444.1" y="55">1</text>
<text x="447.6" y="56.8">1</text>
<text x="534.2" y="55">8</text>
<text x="538.7" y="56.4">GND</text>
<text x="69.9" y="60.3">3</text>
<text x="74.1" y="61.7">AREF</text>
<text x="444.1" y="62.1">6</text>
<text x="447.6" y="63.8">6</text>
<text x="69.9" y="70.9">6</text>
<text x="69.9" y="67.3">5</text>
<text x="74.1" y="68.8">A0</text>
<text x="125.6" y="70.9">31</text>
<text x="69.9" y="77.9">8</text>
<text x="69.9" y="74.4">7</text>
<text x="74.1" y="75.8">A2</text>
<text x="74.1" y="72.3">A1</text>
<text x="108.3" y="72.3">EN_+3V3</text>
<text x="116.7" y="75.8">+5V</text>
<text x="125.6" y="77.9">29</text>
<text x="125.6" y="74.4">30</text>
<text x="69.9" y="81.5">9</text>
<text x="74.1" y="82.9">A4</text>
<text x="74.1" y="79.3">A3</text>
<text x="117" y="82.9">D14</text>
<text x="117" y="79.3">D15</text>
<text x="125.6" y="81.5">28</text>
<text x="67.9" y="88.5">11</text>
<text x="67.9" y="85">10</text>
<text x="74.1" y="89.9">SCK</text>
<text x="74.1" y="86.4">A5</text>
<text x="99.8" y="86.4">D13/COM1_RX</text>
<text x="100" y="89.9">D12/COM1_TX</text>
<text x="125.6" y="88.5">26</text>
<text x="125.6" y="85">27</text>
<text x="67.9" y="95.6">13</text>
<text x="67.9" y="92">12</text>
<text x="74.1" y="93.5">COPI</text>
<text x="117" y="93.5">D11</text>
<text x="125.6" y="95.6">24</text>
<text x="125.6" y="92">25</text>
<text x="67.9" y="99.1">14</text>
<text x="74.1" y="100.5">D00/COM4_RX</text>
<text x="74.1" y="97">CIPO</text>
<text x="117" y="100.5">D09</text>
<text x="117" y="97">D10</text>
<text x="125.6" y="99.1">23</text>
<text x="67.9" y="106.2">16</text>
<text x="67.9" y="102.6">15</text>
<text x="74.1" y="107.6">D02</text>
<text x="74.1" y="104">D01/COM4_TX</text>
<text x="101.4" y="107.6">D07/I2C_DAT</text>
<text x="101.8" y="104">D08/I2C_CLK</text>
<text x="125.6" y="106.2">21</text>
<text x="125.6" y="102.6">22</text>
<text x="67.9" y="113.2">18</text>
<text x="67.9" y="109.7">17</text>
<text x="74.1" y="111.1">D03/CAN_RX</text>
<text x="117" y="111.1">D06</text>
<text x="125.6" y="113.2">19</text>
<text x="125.6" y="109.7">20</text>
<text x="502.5" y="113.2">1</text>
<text x="543.3" y="113.2">6</text>
<text x="74.1" y="114.6">D04/CAN_TX</text>
<text x="117" y="114.6">D05</text>
<text x="502.5" y="116.7">2</text>
<text x="510.5" y="114.6">VCC</text>
<text x="510.5" y="118.1">GND</text>
<text x="528.6" y="114.6">BUS1</text>
<text x="530" y="118.1">GND</text>
<text x="543.3" y="116.7">5</text>
<text x="502.5" y="120.3">3</text>
<text x="510.5" y="121.7">ENABLE</text>
<text x="528.6" y="121.7">BUS2</text>
<text x="543.3" y="120.3">4</text>
<text x="57.8" y="185.5">1</text>
<text x="57.8" y="189.1">2</text>
<text x="61.3" y="187.3">RO</text>
<text x="61.3" y="190.8">RE#</text>
<text x="74.1" y="190.8">B</text>
<text x="77.8" y="189.1">7</text>
<text x="57.8" y="192.6">3</text>
<text x="57.8" y="196.1">4</text>
<text x="61.3" y="194.3">DE</text>
<text x="61.3" y="197.9">DI</text>
<text x="74.1" y="194.3">A</text>
<text x="77.8" y="192.6">6</text>
<text x="493.5" y="206.7">2</text>
<text x="497" y="208.5">CSB</text>
<text x="493.5" y="213.7">4</text>
<text x="493.5" y="210.2">3</text>
<text x="497" y="215.5">SCK</text>
<text x="497" y="212">SDI</text>
<text x="522.5" y="215.5">SDO</text>
<text x="531.1" y="213.7">5</text>
<text x="386" y="222.6">1</text>
<text x="390.5" y="224">1</text>
<text x="266.5" y="233.2">7</text>
<text x="386" y="229.6">2</text>
<text x="390.5" y="231">2</text>
<text x="235.9" y="236.7">1</text>
<text x="239.4" y="238.4">VCC</text>
<text x="258.9" y="238.4">SCL</text>
<text x="261.1" y="234.9">EP</text>
<text x="266.5" y="236.7">6</text>
<text x="37.7" y="241.6">1</text>
<text x="55.5" y="241.6">2</text>
<text x="235.9" y="240.2">2</text>
<text x="235.9" y="243.7">3</text>
<text x="239.4" y="242">ADDR</text>
<text x="239.4" y="245.5">GND</text>
<text x="258.3" y="245.5">SDA</text>
<text x="259.1" y="242">DVI</text>
<text x="266.5" y="243.7">4</text>
<text x="266.5" y="240.2">5</text>
<text x="37.7" y="250.4">1</text>
<text x="55.5" y="250.4">2</text>
<text x="137" y="247.3">2</text>
<text x="154.5" y="250.8">1</text>
<text x="137" y="254.3">5</text>
<text x="154.5" y="254.3">3</text>
<text x="154.5" y="257.8">4</text>
<text x="37.7" y="259.3">1</text>
<text x="55.5" y="259.3">2</text>
<text x="154.5" y="261.4">6</text>
<text x="37.7" y="268.1">1</text>
<text x="55.5" y="268.1">2</text>
<text x="502.3" y="287.8">1</text>
<text x="529.3" y="287.8">14</text>
<text x="502.3" y="291.4">2</text>
<text x="505.8" y="289.6">SDO</text>
<text x="505.8" y="293.1">ASDX</text>
<text x="521.1" y="289.6">SDX</text>
<text x="521.3" y="293.1">SCX</text>
<text x="529.3" y="291.4">13</text>
<text x="502.3" y="294.9">3</text>
<text x="502.3" y="298.4">4</text>
<text x="505.8" y="296.7">ASCX</text>
<text x="521.3" y="296.7">CSB</text>
<text x="529.3" y="298.4">11</text>
<text x="529.3" y="294.9">12 R4</text>
<text x="505.8" y="300.2">INT1</text>
<text x="518.3" y="300.2">OSDO</text>
<text x="529.3" y="305.5">9</text>
<text x="529.3" y="301.9">10</text>
<text x="520.2" y="307.2">INT2</text>
<text x="52.7" y="321.3">1</text>
<text x="57.1" y="322.8">AN</text>
<text x="83.3" y="322.8">PWM</text>
<text x="93.5" y="321.3">16</text>
<text x="185" y="321.3">1</text>
<text x="189.4" y="322.8">AN</text>
<text x="215.6" y="322.8">PWM</text>
<text x="225.8" y="321.3">16</text>
<text x="52.7" y="324.9">2</text>
<text x="52.7" y="328.4">3</text>
<text x="57.1" y="326.3">RST</text>
<text x="57.1" y="329.8">CS</text>
<text x="76" y="329.8">UART_RX</text>
<text x="85.4" y="326.3">INT</text>
<text x="93.5" y="328.4">14</text>
<text x="93.5" y="324.9">15</text>
<text x="185" y="324.9">2</text>
<text x="185" y="328.4">3</text>
<text x="189.4" y="326.3">RST</text>
<text x="189.4" y="329.8">CS</text>
<text x="208.3" y="329.8">UART_RX</text>
<text x="217.6" y="326.3">INT</text>
<text x="225.8" y="328.4">14</text>
<text x="225.8" y="324.9">15</text>
<text x="52.7" y="331.9">4</text>
<text x="52.7" y="335.5">5</text>
<text x="57.1" y="333.3">SPI_SCK</text>
<text x="76.2" y="333.3">UART_TX</text>
<text x="93.5" y="335.5">12</text>
<text x="93.5" y="331.9">13</text>
<text x="185" y="331.9">4</text>
<text x="185" y="335.5">5</text>
<text x="189.4" y="333.3">SPI_SCK</text>
<text x="208.5" y="333.3">UART_TX</text>
<text x="225.8" y="335.5">12</text>
<text x="225.8" y="331.9">13</text>
<text x="52.7" y="339">6</text>
<text x="57.1" y="336.9">SPI_CIPO</text>
<text x="57.1" y="340.4">SPI_COPI</text>
<text x="76.7" y="340.4">I2C_SDA</text>
<text x="77.3" y="336.9">I2C_SCL</text>
<text x="93.5" y="339">11</text>
<text x="185" y="339">6</text>
<text x="189.4" y="336.9">SPI_CIPO</text>
<text x="189.4" y="340.4">SPI_COPI</text>
<text x="208.9" y="340.4">I2C_SDA</text>
<text x="209.6" y="336.9">I2C_SCL</text>
<text x="225.8" y="339">11</text>
<text x="52.7" y="342.5">7</text>
<text x="52.7" y="346">8</text>
<text x="57.1" y="343.9">+3.3V</text>
<text x="57.1" y="347.5">GND</text>
<text x="83.7" y="347.5">GND</text>
<text x="84.2" y="343.9">+5V</text>
<text x="93.5" y="346">9</text>
<text x="93.5" y="342.5">10</text>
<text x="185" y="342.5">7</text>
<text x="185" y="346">8</text>
<text x="189.4" y="343.9">+3.3V</text>
<text x="189.4" y="347.5">GND</text>
<text x="216" y="347.5">GND</text>
<text x="216.5" y="343.9">+5V</text>
<text x="225.8" y="346">9</text>
<text x="225.8" y="342.5">10</text>
</g>
<g font-size="3.2">
<text x="283.5" y="39.1">1</text>
<text x="283.5" y="42.7">2</text>
<text x="283.5" y="46.2">3</text>
<text x="69.9" y="63.8">4</text>
<text x="74.1" y="65.2">GND</text>
<text x="285.3" y="93.8">1</text>
<text x="285.3" y="97.3">2</text>
<text x="285.3" y="100.9">3</text>
<text x="163.6" y="190.8">1</text>
<text x="69" y="197.9">GND</text>
<text x="77.8" y="196.1">5</text>
<text x="163.6" y="194.3">2</text>
<text x="163.6" y="197.9">3</text>
<text x="493.5" y="203.2">1</text>
<text x="497" y="204.9">GND</text>
<text x="522.3" y="208.5">GND</text>
<text x="531.1" y="206.7">7</text>
<text x="502.3" y="305.5">6</text>
<text x="502.3" y="309">7</text>
<text x="505.8" y="307.2">GNDIO</text>
<text x="505.8" y="310.8">GND</text>
</g>
<g font-size="3.2" fill="#8d2323">
<text x="368" y="42.7">1</text>
<text x="368" y="46.2">2</text>
<text x="368" y="49.7">3</text>
<text x="368" y="53.2">4</text>
<text x="382.2" y="120.3">1</text>
<text x="382.2" y="123.8">2</text>
<text x="382.2" y="127.3">3</text>
<text x="382.2" y="130.8">4</text>
</g>
<g font-size="3.2" fill="#f00">
<text x="69.9" y="56.8">2</text>
<text x="74.1" y="58.2">+3V3</text>
<text x="112.4" y="68.8">+VBAT</text>
<text x="125.6" y="67.3">32</text>
<text x="77.8" y="185.5">8</text>
<text x="69.7" y="187.3">VCC</text>
<text x="531.1" y="203.2">8</text>
<text x="522.6" y="204.9">VDD</text>
<text x="518.7" y="212">VDDIO</text>
<text x="531.1" y="210.2">6</text>
<text x="502.3" y="301.9">5</text>
<text x="505.8" y="303.7">VDDIO OCSB</text>
<text x="520.8" y="310.8">VDD</text>
<text x="529.3" y="309">8</text>
</g>
<g font-size="2.1" fill="#a54b4b">
<text x="369.7" y="206.6" transform="rotate(-90 369.7 206.6)">3</text>
<text x="369.7" y="226.3" transform="rotate(-90 369.7 226.3)">1</text>
</g>
</svg>
